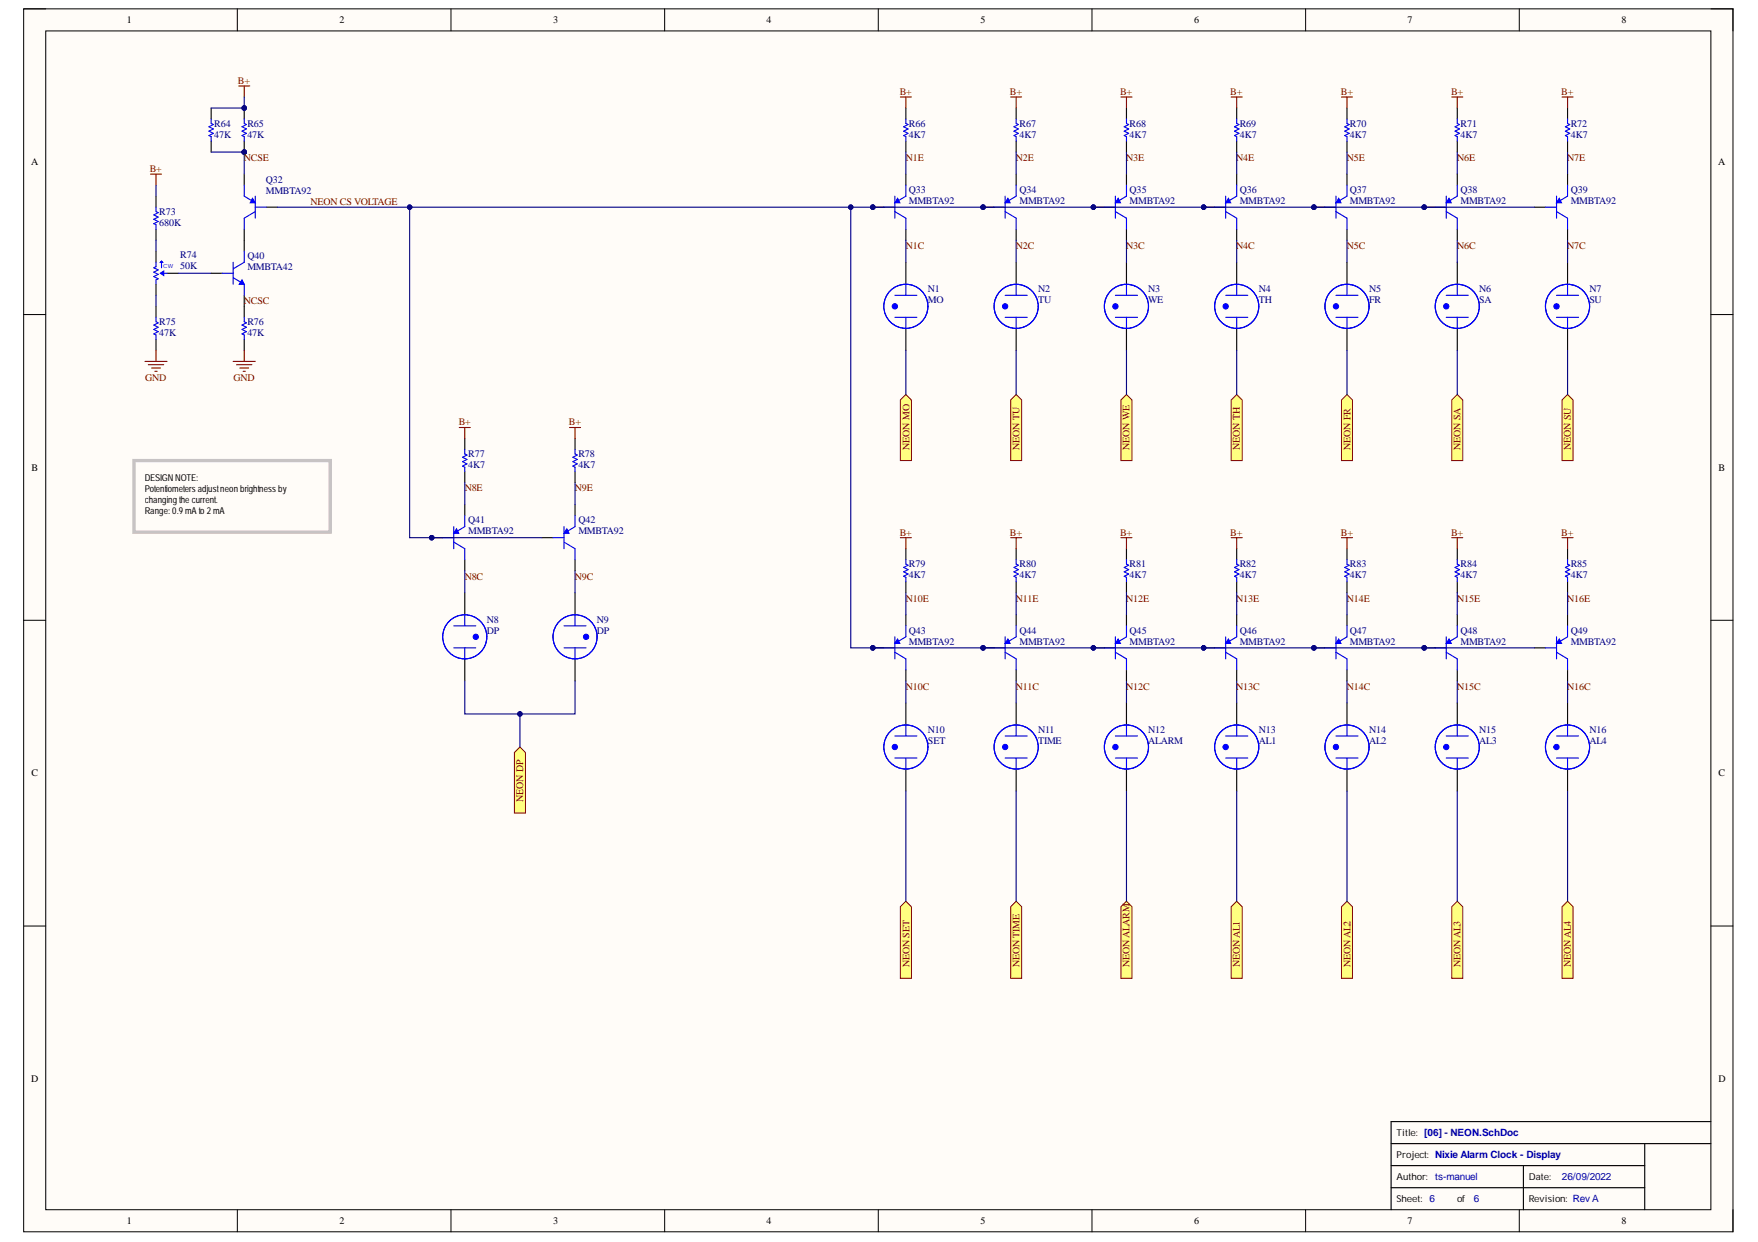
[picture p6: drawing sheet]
<svg xmlns="http://www.w3.org/2000/svg" width="297mm" height="210mm" viewBox="0 0 297 210" stroke-linecap="round" stroke-linejoin="round" font-family="sans-serif">
<path d="M4 1.5h288.8v206.7h-288.8z" fill-rule="evenodd" fill="#fffcf8"/>
<path d="M4 1.5h288.8v206.7h-288.8z" fill="none" stroke="#000" stroke-width=".17"/>
<path d="M7.7 5.2h281.4v199.2h-281.4z" fill-rule="evenodd" fill="#fffcf8"/>
<g fill="none" stroke="#000" stroke-width=".17">
<path d="M4 1.5h3.7M7.7 5.2h281.4v199.2h-281.4zM40.1 1.5v3.7M76.2 1.5v3.7M112.3 1.5v3.7M148.4 1.5v3.7M184.5 1.5v3.7M220.6 1.5v3.7M256.7 1.5v3.7M289.1 1.5h3.7v3.7M4 53.2h3.7M289.1 53.2h3.7"/>
<path d="M4 104.8h3.7M289.1 104.8h3.7M4 156.5h3.7M289.1 156.5h3.7M40.1 204.4v3.8M76.2 204.4v3.8M112.3 204.4v3.8M148.4 204.4v3.8M184.5 204.4v3.8M220.6 204.4v3.8M256.7 204.4v3.8M292.8 204.4v3.8"/>
</g>
<path d="M153.1 44.3v3.7M153.1 55.5v3.7M235 193.3h54.1M235 197h42.9M257.4 197v7.4M277.9 193.3v11.1M289.1 189.6h-54.1v14.8M235 200.7h42.9" fill="none" stroke="#000" stroke-width=".19"/>
<g fill="none" stroke="#00f" stroke-width=".19">
<path d="M151.2 49.9h3.7M151.2 53.6h3.7M153.1 48v1.9M153.1 53.6v1.9"/>
<circle cx="153.1" cy="51.8" r="3.7"/>
</g>
<circle cx="151.2" cy="51.8" r=".45" fill="#00f"/>
<circle cx="151.2" cy="51.8" r=".45" fill="none" stroke="#00f" stroke-width=".17"/>
<path d="M171.7 44.3v3.7M171.7 55.5v3.7" fill="none" stroke="#000" stroke-width=".19"/>
<g fill="none" stroke="#00f" stroke-width=".19">
<path d="M169.8 49.9h3.8M169.8 53.6h3.8M171.7 48v1.9M171.7 53.6v1.9"/>
<circle cx="171.7" cy="51.8" r="3.7"/>
</g>
<circle cx="169.8" cy="51.8" r=".45" fill="#00f"/>
<circle cx="169.8" cy="51.8" r=".45" fill="none" stroke="#00f" stroke-width=".17"/>
<path d="M190.3 44.3v3.7M190.3 55.5v3.7" fill="none" stroke="#000" stroke-width=".19"/>
<g fill="none" stroke="#00f" stroke-width=".19">
<path d="M188.5 49.9h3.7M188.5 53.6h3.7M190.3 48v1.9M190.3 53.6v1.9"/>
<circle cx="190.3" cy="51.8" r="3.7"/>
</g>
<circle cx="188.5" cy="51.8" r=".45" fill="#00f"/>
<circle cx="188.5" cy="51.8" r=".45" fill="none" stroke="#00f" stroke-width=".17"/>
<path d="M209 44.3v3.7M209 55.5v3.7" fill="none" stroke="#000" stroke-width=".19"/>
<g fill="none" stroke="#00f" stroke-width=".19">
<path d="M207.1 49.9h3.7M207.1 53.6h3.7M209 48v1.9M209 53.6v1.9"/>
<circle cx="209" cy="51.8" r="3.7"/>
</g>
<circle cx="207.1" cy="51.8" r=".45" fill="#00f"/>
<circle cx="207.1" cy="51.8" r=".45" fill="none" stroke="#00f" stroke-width=".17"/>
<path d="M227.6 44.3v3.7M227.6 55.5v3.7" fill="none" stroke="#000" stroke-width=".19"/>
<g fill="none" stroke="#00f" stroke-width=".19">
<path d="M225.7 49.9h3.8M225.7 53.6h3.8M227.6 48v1.9M227.6 53.6v1.9"/>
<circle cx="227.6" cy="51.8" r="3.7"/>
</g>
<circle cx="225.7" cy="51.8" r=".45" fill="#00f"/>
<circle cx="225.7" cy="51.8" r=".45" fill="none" stroke="#00f" stroke-width=".17"/>
<path d="M246.2 44.3v3.7M246.2 55.5v3.7" fill="none" stroke="#000" stroke-width=".19"/>
<g fill="none" stroke="#00f" stroke-width=".19">
<path d="M244.4 49.9h3.7M244.4 53.6h3.7M246.2 48v1.9M246.2 53.6v1.9"/>
<circle cx="246.2" cy="51.8" r="3.7"/>
</g>
<circle cx="244.4" cy="51.8" r=".45" fill="#00f"/>
<circle cx="244.4" cy="51.8" r=".45" fill="none" stroke="#00f" stroke-width=".17"/>
<path d="M264.9 44.3v3.7M264.9 55.5v3.7" fill="none" stroke="#000" stroke-width=".19"/>
<g fill="none" stroke="#00f" stroke-width=".19">
<path d="M263 49.9h3.7M263 53.6h3.7M264.9 48v1.9M264.9 53.6v1.9"/>
<circle cx="264.9" cy="51.8" r="3.7"/>
</g>
<circle cx="263" cy="51.8" r=".45" fill="#00f"/>
<circle cx="263" cy="51.8" r=".45" fill="none" stroke="#00f" stroke-width=".17"/>
<path d="M153.1 118.8v3.7M153.1 130v3.7" fill="none" stroke="#000" stroke-width=".19"/>
<g fill="none" stroke="#00f" stroke-width=".19">
<path d="M151.2 124.4h3.7M151.2 128.1h3.7M153.1 122.5v1.9M153.1 128.1v1.9"/>
<circle cx="153.1" cy="126.2" r="3.7"/>
</g>
<circle cx="151.2" cy="126.2" r=".45" fill="#00f"/>
<circle cx="151.2" cy="126.2" r=".45" fill="none" stroke="#00f" stroke-width=".17"/>
<path d="M171.7 118.8v3.7M171.7 130v3.7" fill="none" stroke="#000" stroke-width=".19"/>
<g fill="none" stroke="#00f" stroke-width=".19">
<path d="M169.8 124.4h3.8M169.8 128.1h3.8M171.7 122.5v1.9M171.7 128.1v1.9"/>
<circle cx="171.7" cy="126.2" r="3.7"/>
</g>
<circle cx="169.8" cy="126.2" r=".45" fill="#00f"/>
<circle cx="169.8" cy="126.2" r=".45" fill="none" stroke="#00f" stroke-width=".17"/>
<path d="M190.3 118.8v3.7M190.3 130v3.7" fill="none" stroke="#000" stroke-width=".19"/>
<g fill="none" stroke="#00f" stroke-width=".19">
<path d="M188.5 124.4h3.7M188.5 128.1h3.7M190.3 122.5v1.9M190.3 128.1v1.9"/>
<circle cx="190.3" cy="126.2" r="3.7"/>
</g>
<circle cx="188.5" cy="126.2" r=".45" fill="#00f"/>
<circle cx="188.5" cy="126.2" r=".45" fill="none" stroke="#00f" stroke-width=".17"/>
<path d="M209 118.8v3.7M209 130v3.7" fill="none" stroke="#000" stroke-width=".19"/>
<g fill="none" stroke="#00f" stroke-width=".19">
<path d="M207.1 124.4h3.7M207.1 128.1h3.7M209 122.5v1.9M209 128.1v1.9"/>
<circle cx="209" cy="126.2" r="3.7"/>
</g>
<circle cx="207.1" cy="126.2" r=".45" fill="#00f"/>
<circle cx="207.1" cy="126.2" r=".45" fill="none" stroke="#00f" stroke-width=".17"/>
<path d="M227.6 118.8v3.7M227.6 130v3.7" fill="none" stroke="#000" stroke-width=".19"/>
<g fill="none" stroke="#00f" stroke-width=".19">
<path d="M225.7 124.4h3.8M225.7 128.1h3.8M227.6 122.5v1.9M227.6 128.1v1.9"/>
<circle cx="227.6" cy="126.2" r="3.7"/>
</g>
<circle cx="225.7" cy="126.2" r=".45" fill="#00f"/>
<circle cx="225.7" cy="126.2" r=".45" fill="none" stroke="#00f" stroke-width=".17"/>
<path d="M246.2 118.8v3.7M246.2 130v3.7" fill="none" stroke="#000" stroke-width=".19"/>
<g fill="none" stroke="#00f" stroke-width=".19">
<path d="M244.4 124.4h3.7M244.4 128.1h3.7M246.2 122.5v1.9M246.2 128.1v1.9"/>
<circle cx="246.2" cy="126.2" r="3.7"/>
</g>
<circle cx="244.4" cy="126.2" r=".45" fill="#00f"/>
<circle cx="244.4" cy="126.2" r=".45" fill="none" stroke="#00f" stroke-width=".17"/>
<path d="M264.9 118.8v3.7M264.9 130v3.7" fill="none" stroke="#000" stroke-width=".19"/>
<g fill="none" stroke="#00f" stroke-width=".19">
<path d="M263 124.4h3.7M263 128.1h3.7M264.9 122.5v1.9M264.9 128.1v1.9"/>
<circle cx="264.9" cy="126.2" r="3.7"/>
</g>
<circle cx="263" cy="126.2" r=".45" fill="#00f"/>
<circle cx="263" cy="126.2" r=".45" fill="none" stroke="#00f" stroke-width=".17"/>
<path d="M97.2 100.2v3.7M97.2 111.4v3.7" fill="none" stroke="#000" stroke-width=".19"/>
<g fill="none" stroke="#00f" stroke-width=".19">
<path d="M95.3 109.5h3.7M95.3 105.8h3.7M97.2 103.9v1.9M97.2 109.5v1.9"/>
<circle cx="97.2" cy="107.6" r="3.7"/>
</g>
<circle cx="99" cy="107.6" r=".45" fill="#00f"/>
<circle cx="99" cy="107.6" r=".45" fill="none" stroke="#00f" stroke-width=".17"/>
<path d="M78.5 100.2v3.7M78.5 111.4v3.7" fill="none" stroke="#000" stroke-width=".19"/>
<g fill="none" stroke="#00f" stroke-width=".19">
<path d="M76.7 109.5h3.7M76.7 105.8h3.7M78.5 103.9v1.9M78.5 109.5v1.9"/>
<circle cx="78.5" cy="107.6" r="3.7"/>
</g>
<circle cx="80.4" cy="107.6" r=".45" fill="#00f"/>
<circle cx="80.4" cy="107.6" r=".45" fill="none" stroke="#00f" stroke-width=".17"/>
<path d="M153.1 18.3v1.8M153.1 23.8v1.9" fill="none" stroke="#000" stroke-width=".19"/>
<path d="M153.1 20.1v.8l.3 .1-.7 .4 .7 .4-.7 .4 .7 .3-.7 .4 .4 .2v.7" fill="none" stroke="#00f" stroke-width=".19"/>
<circle cx="147.5" cy="35" r=".37" fill="#000080"/>
<circle cx="147.5" cy="35" r=".37" fill="none" stroke="#000080" stroke-width=".17"/>
<path d="M147.5 35h1.8" fill="none" stroke="#000" stroke-width=".19"/>
<circle cx="147.5" cy="35" r=".37" fill="#000080"/>
<circle cx="147.5" cy="35" r=".37" fill="none" stroke="#000080" stroke-width=".17"/>
<path d="M153.1 29.4v1.9M153.1 38.7v1.9" fill="none" stroke="#000" stroke-width=".19"/>
<path d="M149.3 35h1.9M151.2 33.2v3.7M151.2 35.8l1.9 1.1v1.8M153.1 31.3v1.9l-1.9 1.1" fill="none" stroke="#00f" stroke-width=".19"/>
<path d="M151.7 33.5l.3 .8h-.8z" fill="#00f"/>
<path d="M151.7 33.5l.3 .8h-.8zM171.7 20.1v.8l.4 .1-.8 .4 .8 .4-.8 .4 .8 .3-.8 .4 .4 .2v.7" fill="none" stroke="#00f" stroke-width=".19"/>
<path d="M152.1 16.4h1.9M153.1 16.4v1.9" fill="none" stroke="#800000" stroke-width=".19"/>
<path d="M171.7 18.3v1.8M171.7 23.8v1.9" fill="none" stroke="#000" stroke-width=".19"/>
<circle cx="166.1" cy="35" r=".37" fill="#000080"/>
<circle cx="166.1" cy="35" r=".37" fill="none" stroke="#000080" stroke-width=".17"/>
<path d="M166.1 35h1.9" fill="none" stroke="#000" stroke-width=".19"/>
<circle cx="166.1" cy="35" r=".37" fill="#000080"/>
<circle cx="166.1" cy="35" r=".37" fill="none" stroke="#000080" stroke-width=".17"/>
<path d="M171.7 29.4v1.9M171.7 38.7v1.9" fill="none" stroke="#000" stroke-width=".19"/>
<path d="M168 35h1.8M169.8 33.2v3.7M169.8 35.8l1.9 1.1v1.8M171.7 31.3v1.9l-1.9 1.1" fill="none" stroke="#00f" stroke-width=".19"/>
<path d="M170.3 33.5l.4 .8h-.9z" fill="#00f"/>
<path d="M170.3 33.5l.4 .8h-.9zM190.3 20.1v.8l.4 .1-.7 .4 .7 .4-.7 .4 .7 .3-.7 .4 .3 .2v.7" fill="none" stroke="#00f" stroke-width=".19"/>
<path d="M170.8 16.4h1.8M171.7 16.4v1.9" fill="none" stroke="#800000" stroke-width=".19"/>
<path d="M190.3 18.3v1.8M190.3 23.8v1.9" fill="none" stroke="#000" stroke-width=".19"/>
<circle cx="184.7" cy="35" r=".37" fill="#000080"/>
<circle cx="184.7" cy="35" r=".37" fill="none" stroke="#000080" stroke-width=".17"/>
<path d="M184.7 35h1.9" fill="none" stroke="#000" stroke-width=".19"/>
<circle cx="184.7" cy="35" r=".37" fill="#000080"/>
<circle cx="184.7" cy="35" r=".37" fill="none" stroke="#000080" stroke-width=".17"/>
<path d="M190.3 29.4v1.9M190.3 38.7v1.9" fill="none" stroke="#000" stroke-width=".19"/>
<path d="M186.6 35h1.9M188.5 33.1v3.8M188.5 35.8l1.8 1.1v1.8M190.3 31.3v1.8l-1.8 1.2" fill="none" stroke="#00f" stroke-width=".19"/>
<path d="M188.9 33.5l.4 .8h-.8z" fill="#00f"/>
<path d="M188.9 33.5l.4 .8h-.8zM209 20.1v.8l.3 .1-.7 .4 .7 .4-.7 .4 .7 .3-.7 .4 .4 .2v.7" fill="none" stroke="#00f" stroke-width=".19"/>
<path d="M189.4 16.4h1.9M190.3 16.4v1.9" fill="none" stroke="#800000" stroke-width=".19"/>
<path d="M209 18.3v1.8M209 23.8v1.9" fill="none" stroke="#000" stroke-width=".19"/>
<circle cx="203.4" cy="35" r=".37" fill="#000080"/>
<circle cx="203.4" cy="35" r=".37" fill="none" stroke="#000080" stroke-width=".17"/>
<path d="M203.4 35h1.8" fill="none" stroke="#000" stroke-width=".19"/>
<circle cx="203.4" cy="35" r=".37" fill="#000080"/>
<circle cx="203.4" cy="35" r=".37" fill="none" stroke="#000080" stroke-width=".17"/>
<path d="M209 29.4v1.9M209 38.7v1.9" fill="none" stroke="#000" stroke-width=".19"/>
<path d="M205.2 35h1.9M207.1 33.1v3.8M207.1 35.8l1.9 1.1v1.8M209 31.3v1.8l-1.9 1.2" fill="none" stroke="#00f" stroke-width=".19"/>
<path d="M207.6 33.5l.3 .8h-.8z" fill="#00f"/>
<path d="M207.6 33.5l.3 .8h-.8zM227.6 20.1v.8l.4 .1-.8 .4 .8 .4-.8 .4 .8 .3-.8 .4 .4 .2v.7" fill="none" stroke="#00f" stroke-width=".19"/>
<path d="M208 16.4h1.9M209 16.4v1.9" fill="none" stroke="#800000" stroke-width=".19"/>
<path d="M227.6 18.3v1.8M227.6 23.8v1.9" fill="none" stroke="#000" stroke-width=".19"/>
<circle cx="222" cy="35" r=".38" fill="#000080"/>
<circle cx="222" cy="35" r=".38" fill="none" stroke="#000080" stroke-width=".17"/>
<path d="M222 35h1.9" fill="none" stroke="#000" stroke-width=".19"/>
<circle cx="222" cy="35" r=".38" fill="#000080"/>
<circle cx="222" cy="35" r=".38" fill="none" stroke="#000080" stroke-width=".17"/>
<path d="M227.6 29.4v1.9M227.6 38.7v1.9" fill="none" stroke="#000" stroke-width=".19"/>
<path d="M223.9 35h1.8M225.7 33.1v3.8M225.7 35.8l1.9 1.1v1.8M227.6 31.3v1.8l-1.9 1.2" fill="none" stroke="#00f" stroke-width=".19"/>
<path d="M226.2 33.5l.4 .8h-.9z" fill="#00f"/>
<path d="M226.2 33.5l.4 .8h-.9zM246.2 20.1v.8l.4 .1-.7 .4 .7 .4-.7 .4 .7 .3-.7 .4 .3 .2v.7" fill="none" stroke="#00f" stroke-width=".19"/>
<path d="M226.7 16.4h1.8M227.6 16.4v1.9" fill="none" stroke="#800000" stroke-width=".19"/>
<path d="M246.2 18.3v1.8M246.2 23.8v1.9" fill="none" stroke="#000" stroke-width=".19"/>
<circle cx="240.6" cy="35" r=".37" fill="#000080"/>
<circle cx="240.6" cy="35" r=".37" fill="none" stroke="#000080" stroke-width=".17"/>
<path d="M240.6 35h1.9" fill="none" stroke="#000" stroke-width=".19"/>
<circle cx="240.6" cy="35" r=".37" fill="#000080"/>
<circle cx="240.6" cy="35" r=".37" fill="none" stroke="#000080" stroke-width=".17"/>
<path d="M246.2 29.4v1.9M246.2 38.7v1.9" fill="none" stroke="#000" stroke-width=".19"/>
<path d="M242.5 35h1.9M244.4 33.1v3.8M244.4 35.8l1.8 1.1v1.8M246.2 31.3v1.8l-1.8 1.2" fill="none" stroke="#00f" stroke-width=".19"/>
<path d="M244.8 33.5l.4 .8h-.8z" fill="#00f"/>
<path d="M244.8 33.5l.4 .8h-.8zM261.1 35h1.9M263 35.8l1.9 1.1v1.8M263 33.1v3.8M264.9 20.1v.8l.3 .1-.7 .4 .7 .4-.7 .4 .7 .3-.7 .4 .4 .2v.7M264.9 31.3v1.8l-1.9 1.2" fill="none" stroke="#00f" stroke-width=".19"/>
<path d="M245.3 16.4h1.9M246.2 16.4v1.9" fill="none" stroke="#800000" stroke-width=".19"/>
<path d="M264.9 18.3v1.8M259.3 35h1.8M264.9 23.8v1.9M264.9 29.4v1.9M264.9 38.7v1.9" fill="none" stroke="#000" stroke-width=".19"/>
<path d="M263.5 33.5l.3 .8h-.8z" fill="#00f"/>
<path d="M263.5 33.5l.3 .8h-.8zM153.1 94.6v.7l.3 .2-.7 .4 .7 .4-.7 .3 .7 .4-.7 .4 .4 .2v.7" fill="none" stroke="#00f" stroke-width=".19"/>
<path d="M263.9 16.4h1.9M264.9 16.4v1.9" fill="none" stroke="#800000" stroke-width=".19"/>
<path d="M153.1 92.7v1.9M153.1 98.3v1.9" fill="none" stroke="#000" stroke-width=".19"/>
<circle cx="147.5" cy="109.5" r=".37" fill="#000080"/>
<circle cx="147.5" cy="109.5" r=".37" fill="none" stroke="#000080" stroke-width=".17"/>
<path d="M147.5 109.5h1.8" fill="none" stroke="#000" stroke-width=".19"/>
<circle cx="147.5" cy="109.5" r=".37" fill="#000080"/>
<circle cx="147.5" cy="109.5" r=".37" fill="none" stroke="#000080" stroke-width=".17"/>
<path d="M153.1 103.9v1.9M153.1 113.2v1.9" fill="none" stroke="#000" stroke-width=".19"/>
<path d="M149.3 109.5h1.9M151.2 107.6v3.8M151.2 110.2l1.9 1.2v1.8M153.1 105.8v1.8l-1.9 1.1" fill="none" stroke="#00f" stroke-width=".19"/>
<path d="M151.7 108l.3 .7h-.8z" fill="#00f"/>
<path d="M171.7 94.6v.7l.4 .2-.8 .4 .8 .4-.8 .3 .8 .4-.8 .4 .4 .2v.7M151.7 108l.3 .7h-.8z" fill="none" stroke="#00f" stroke-width=".19"/>
<path d="M152.1 90.9h1.9M153.1 90.9v1.8" fill="none" stroke="#800000" stroke-width=".19"/>
<path d="M171.7 92.7v1.9M171.7 98.3v1.9" fill="none" stroke="#000" stroke-width=".19"/>
<circle cx="166.1" cy="109.5" r=".37" fill="#000080"/>
<circle cx="166.1" cy="109.5" r=".37" fill="none" stroke="#000080" stroke-width=".17"/>
<path d="M166.1 109.5h1.9" fill="none" stroke="#000" stroke-width=".19"/>
<circle cx="166.1" cy="109.5" r=".37" fill="#000080"/>
<circle cx="166.1" cy="109.5" r=".37" fill="none" stroke="#000080" stroke-width=".17"/>
<path d="M171.7 103.9v1.9M171.7 113.2v1.9" fill="none" stroke="#000" stroke-width=".19"/>
<path d="M168 109.5h1.8M169.8 107.6v3.8M169.8 110.2l1.9 1.2v1.8M171.7 105.8v1.8l-1.9 1.1" fill="none" stroke="#00f" stroke-width=".19"/>
<path d="M170.3 108l.4 .7h-.9z" fill="#00f"/>
<path d="M190.3 94.6v.7l.4 .2-.7 .4 .7 .4-.7 .3 .7 .4-.7 .4 .3 .2v.7M170.3 108l.4 .7h-.9z" fill="none" stroke="#00f" stroke-width=".19"/>
<path d="M170.8 90.9h1.8M171.7 90.9v1.8" fill="none" stroke="#800000" stroke-width=".19"/>
<path d="M190.3 92.7v1.9M190.3 98.3v1.9" fill="none" stroke="#000" stroke-width=".19"/>
<circle cx="184.7" cy="109.5" r=".37" fill="#000080"/>
<circle cx="184.7" cy="109.5" r=".37" fill="none" stroke="#000080" stroke-width=".17"/>
<path d="M184.7 109.5h1.9" fill="none" stroke="#000" stroke-width=".19"/>
<circle cx="184.7" cy="109.5" r=".37" fill="#000080"/>
<circle cx="184.7" cy="109.5" r=".37" fill="none" stroke="#000080" stroke-width=".17"/>
<path d="M190.3 103.9v1.9M190.3 113.2v1.9" fill="none" stroke="#000" stroke-width=".19"/>
<path d="M186.6 109.5h1.9M188.5 107.6v3.8M188.5 110.2l1.8 1.2v1.8M190.3 105.8v1.8l-1.8 1.1" fill="none" stroke="#00f" stroke-width=".19"/>
<path d="M188.9 108l.4 .7h-.8z" fill="#00f"/>
<path d="M209 94.6v.7l.3 .2-.7 .4 .7 .4-.7 .3 .7 .4-.7 .4 .4 .2v.7M188.9 108l.4 .7h-.8z" fill="none" stroke="#00f" stroke-width=".19"/>
<path d="M189.4 90.9h1.9M190.3 90.9v1.8" fill="none" stroke="#800000" stroke-width=".19"/>
<path d="M209 92.7v1.9M209 98.3v1.9" fill="none" stroke="#000" stroke-width=".19"/>
<circle cx="203.4" cy="109.5" r=".37" fill="#000080"/>
<circle cx="203.4" cy="109.5" r=".37" fill="none" stroke="#000080" stroke-width=".17"/>
<path d="M203.4 109.5h1.8" fill="none" stroke="#000" stroke-width=".19"/>
<circle cx="203.4" cy="109.5" r=".37" fill="#000080"/>
<circle cx="203.4" cy="109.5" r=".37" fill="none" stroke="#000080" stroke-width=".17"/>
<path d="M209 103.9v1.9M209 113.2v1.9" fill="none" stroke="#000" stroke-width=".19"/>
<path d="M205.2 109.5h1.9M207.1 107.6v3.8M207.1 110.2l1.9 1.2v1.8M209 105.8v1.8l-1.9 1.1" fill="none" stroke="#00f" stroke-width=".19"/>
<path d="M207.6 108l.3 .7h-.8z" fill="#00f"/>
<path d="M227.6 94.6v.7l.4 .2-.8 .4 .8 .4-.8 .3 .8 .4-.8 .4 .4 .2v.7M207.6 108l.3 .7h-.8z" fill="none" stroke="#00f" stroke-width=".19"/>
<path d="M208 90.9h1.9M209 90.9v1.8" fill="none" stroke="#800000" stroke-width=".19"/>
<path d="M227.6 92.7v1.9M227.6 98.3v1.9" fill="none" stroke="#000" stroke-width=".19"/>
<circle cx="222" cy="109.5" r=".37" fill="#000080"/>
<circle cx="222" cy="109.5" r=".37" fill="none" stroke="#000080" stroke-width=".17"/>
<path d="M222 109.5h1.9" fill="none" stroke="#000" stroke-width=".19"/>
<circle cx="222" cy="109.5" r=".37" fill="#000080"/>
<circle cx="222" cy="109.5" r=".37" fill="none" stroke="#000080" stroke-width=".17"/>
<path d="M227.6 103.9v1.9M227.6 113.2v1.9" fill="none" stroke="#000" stroke-width=".19"/>
<path d="M223.9 109.5h1.8M225.7 107.6v3.8M225.7 110.2l1.9 1.2v1.8M227.6 105.8v1.8l-1.9 1.1" fill="none" stroke="#00f" stroke-width=".19"/>
<path d="M226.2 108l.4 .7h-.9z" fill="#00f"/>
<path d="M246.2 94.6v.7l.4 .2-.7 .4 .7 .4-.7 .3 .7 .4-.7 .4 .3 .2v.7M226.2 108l.4 .7h-.9z" fill="none" stroke="#00f" stroke-width=".19"/>
<path d="M226.7 90.9h1.8M227.6 90.9v1.8" fill="none" stroke="#800000" stroke-width=".19"/>
<path d="M246.2 92.7v1.9M246.2 98.3v1.9" fill="none" stroke="#000" stroke-width=".19"/>
<circle cx="240.6" cy="109.5" r=".37" fill="#000080"/>
<circle cx="240.6" cy="109.5" r=".37" fill="none" stroke="#000080" stroke-width=".17"/>
<path d="M240.6 109.5h1.9" fill="none" stroke="#000" stroke-width=".19"/>
<circle cx="240.6" cy="109.5" r=".37" fill="#000080"/>
<circle cx="240.6" cy="109.5" r=".37" fill="none" stroke="#000080" stroke-width=".17"/>
<path d="M246.2 103.9v1.9M246.2 113.2v1.9" fill="none" stroke="#000" stroke-width=".19"/>
<path d="M242.5 109.5h1.9M244.4 107.6v3.8M244.4 110.2l1.8 1.2v1.8M246.2 105.8v1.8l-1.8 1.1" fill="none" stroke="#00f" stroke-width=".19"/>
<path d="M244.8 108l.4 .7h-.8z" fill="#00f"/>
<path d="M264.9 94.6v.7l.3 .2-.7 .4 .7 .4-.7 .3 .7 .4-.7 .4 .4 .2v.7M244.8 108l.4 .7h-.8zM261.1 109.5h1.9M263 110.2l1.9 1.2v1.8M263 107.6v3.8M264.9 105.8v1.8l-1.9 1.1" fill="none" stroke="#00f" stroke-width=".19"/>
<path d="M245.3 90.9h1.9M246.2 90.9v1.8" fill="none" stroke="#800000" stroke-width=".19"/>
<path d="M264.9 92.7v1.9M264.9 98.3v1.9M259.3 109.5h1.8M264.9 103.9v1.9M264.9 113.2v1.9" fill="none" stroke="#000" stroke-width=".19"/>
<path d="M263.5 108l.3 .7h-.8z" fill="#00f"/>
<path d="M78.5 76v.7l.4 .2-.7 .4 .7 .4-.7 .3 .7 .4-.7 .4 .3 .2v.7M263.5 108l.3 .7h-.8z" fill="none" stroke="#00f" stroke-width=".19"/>
<path d="M263.9 90.9h1.9M264.9 90.9v1.8" fill="none" stroke="#800000" stroke-width=".19"/>
<path d="M78.5 74.1v1.9M78.5 79.7v1.9" fill="none" stroke="#000" stroke-width=".19"/>
<circle cx="72.9" cy="90.9" r=".37" fill="#000080"/>
<circle cx="72.9" cy="90.9" r=".37" fill="none" stroke="#000080" stroke-width=".17"/>
<path d="M72.9 90.9h1.9" fill="none" stroke="#000" stroke-width=".19"/>
<circle cx="72.9" cy="90.9" r=".37" fill="#000080"/>
<circle cx="72.9" cy="90.9" r=".37" fill="none" stroke="#000080" stroke-width=".17"/>
<path d="M78.5 85.3v1.8M78.5 94.6v1.9" fill="none" stroke="#000" stroke-width=".19"/>
<path d="M74.8 90.9h1.9M76.7 89v3.7M76.7 91.6l1.8 1.1v1.9M78.5 87.1v1.9l-1.8 1.1" fill="none" stroke="#00f" stroke-width=".19"/>
<path d="M77.1 89.4l.4 .7h-.8z" fill="#00f"/>
<path d="M97.2 76v.7l.3 .2-.7 .4 .7 .4-.7 .3 .7 .4-.7 .4 .4 .2v.7M77.1 89.4l.4 .7h-.8zM93.4 90.9h1.9M95.3 91.6l1.9 1.1v1.9M95.3 89v3.7M97.2 87.1v1.9l-1.9 1.1" fill="none" stroke="#00f" stroke-width=".19"/>
<path d="M77.6 72.3h1.9M78.5 72.3v1.8" fill="none" stroke="#800000" stroke-width=".19"/>
<path d="M97.2 74.1v1.9M97.2 79.7v1.9M91.6 90.9h1.8M97.2 85.3v1.8M97.2 94.6v1.9" fill="none" stroke="#000" stroke-width=".19"/>
<path d="M95.8 89.4l.3 .7h-.8z" fill="#00f"/>
<path d="M26.4 44.3v.8l-.4 .2 .7 .3-.7 .4 .7 .4-.7 .3 .7 .4-.3 .2v.7M27.1 46.2h1.1M95.8 89.4l.3 .7h-.8z" fill="none" stroke="#00f" stroke-width=".19"/>
<path d="M96.2 72.3h1.9M97.2 72.3v1.8" fill="none" stroke="#800000" stroke-width=".19"/>
<path d="M26.4 42.5v1.8M26.4 48v1.9M28.2 46.2h1.9" fill="none" stroke="#000" stroke-width=".19"/>
<path d="M27.1 46.2l.6-.4v.8z" fill="#00f"/>
<path d="M27.1 46.2l.6-.4v.8zM27.3 44.1v1.2" fill="none" stroke="#00f" stroke-width=".19"/>
<path d="M27.3 44.1l.2 .2h-.4z" fill="#00f"/>
<path d="M41.3 31.3v1.9l1.8 1.1M43.1 35h1.9M43.1 33.2v3.7M43.1 35.8l-1.8 1.1v1.8M27.3 44.1l.2 .2h-.4z" fill="none" stroke="#00f" stroke-width=".19"/>
<path d="M41.3 29.4v1.9M41.3 38.7v1.9M45 35h1.9" fill="none" stroke="#000" stroke-width=".19"/>
<path d="M42.7 33.5l.4 .8h-.8z" fill="#00f"/>
<path d="M42.7 33.5l.4 .8h-.8z" fill="none" stroke="#00f" stroke-width=".19"/>
<circle cx="41.3" cy="25.7" r=".37" fill="#000080"/>
<circle cx="41.3" cy="25.7" r=".37" fill="none" stroke="#000080" stroke-width=".17"/>
<circle cx="41.3" cy="18.3" r=".37" fill="#000080"/>
<circle cx="41.3" cy="18.3" r=".37" fill="none" stroke="#000080" stroke-width=".17"/>
<path d="M41.3 23.8v1.9" fill="none" stroke="#000" stroke-width=".19"/>
<circle cx="41.3" cy="25.7" r=".37" fill="#000080"/>
<circle cx="41.3" cy="25.7" r=".37" fill="none" stroke="#000080" stroke-width=".17"/>
<path d="M41.3 18.3v1.8" fill="none" stroke="#000" stroke-width=".19"/>
<circle cx="41.3" cy="18.3" r=".37" fill="#000080"/>
<circle cx="41.3" cy="18.3" r=".37" fill="none" stroke="#000080" stroke-width=".17"/>
<path d="M41.3 20.1v.8l.3 .1-.7 .4 .7 .4-.7 .4 .7 .3-.7 .4 .4 .2v.7M37.5 46.2h1.9M39.4 46.9l1.9 1.1v1.9M39.4 44.3v3.7M41.3 42.5v1.8l-1.9 1.1" fill="none" stroke="#00f" stroke-width=".19"/>
<path d="M40.3 14.5h1.9M41.3 14.5v1.9" fill="none" stroke="#800000" stroke-width=".19"/>
<path d="M35.7 46.2h1.8M41.3 40.6v1.9M41.3 49.9v1.9" fill="none" stroke="#000" stroke-width=".19"/>
<path d="M40.9 47.3l.4 .7h-.9z" fill="#00f"/>
<path d="M26.4 35v.8l.3 .1-.7 .4 .7 .4-.7 .4 .7 .3-.7 .4 .4 .2v.7M35.7 20.1v.8l.3 .1-.7 .4 .7 .4-.7 .4 .7 .3-.7 .4 .4 .2v.7M26.4 53.6v.8l.3 .2-.7 .3 .7 .4-.7 .4 .7 .4-.7 .3 .4 .2v.8M40.9 47.3l.4 .7h-.9zM41.3 53.6v.8l.3 .2-.7 .3 .7 .4-.7 .4 .7 .4-.7 .3 .4 .2v.8" fill="none" stroke="#00f" stroke-width=".19"/>
<path d="M35.7 18.3v1.8M26.4 33.2v1.8M26.4 38.7v1.9M35.7 23.8v1.9M26.4 51.8v1.8M26.4 57.4v1.8M41.3 51.8v1.8M41.3 57.4v1.8" fill="none" stroke="#000" stroke-width=".19"/>
<path d="M25.4 29.4h1.9M26.4 29.4v1.9M26.4 59.2v1.9M41.3 59.2v1.9M24.5 61.1h3.7M25.1 61.6h2.6M25.6 62.2h1.5M26.2 62.8h.3M39.4 61.1h3.7M40 61.6h2.6M40.5 62.2h1.5M41.1 62.8h.4" fill="none" stroke="#800000" stroke-width=".19"/>
<path d="M86.9 127.2l.9-1 1 1v10.2h-1.9z" fill-rule="evenodd" fill="#ffff80"/>
<path d="M86.9 127.2l.9-1 1 1v10.2h-1.9z" fill="none" stroke="#800000" stroke-width=".17"/>
<path d="M152.1 67.6l1-.9 .9 .9v10.2h-1.9z" fill-rule="evenodd" fill="#ffff80"/>
<path d="M152.1 67.6l1-.9 .9 .9v10.2h-1.9z" fill="none" stroke="#800000" stroke-width=".17"/>
<path d="M170.8 67.6l.9-.9 .9 .9v10.2h-1.8z" fill-rule="evenodd" fill="#ffff80"/>
<path d="M170.8 67.6l.9-.9 .9 .9v10.2h-1.8z" fill="none" stroke="#800000" stroke-width=".17"/>
<path d="M189.4 67.6l.9-.9 1 .9v10.2h-1.9z" fill-rule="evenodd" fill="#ffff80"/>
<path d="M189.4 67.6l.9-.9 1 .9v10.2h-1.9z" fill="none" stroke="#800000" stroke-width=".17"/>
<path d="M208 67.6l1-.9 .9 .9v10.2h-1.9z" fill-rule="evenodd" fill="#ffff80"/>
<path d="M208 67.6l1-.9 .9 .9v10.2h-1.9z" fill="none" stroke="#800000" stroke-width=".17"/>
<path d="M226.7 67.6l.9-.9 .9 .9v10.2h-1.8z" fill-rule="evenodd" fill="#ffff80"/>
<path d="M226.7 67.6l.9-.9 .9 .9v10.2h-1.8z" fill="none" stroke="#800000" stroke-width=".17"/>
<path d="M245.3 67.6l.9-.9 1 .9v10.2h-1.9z" fill-rule="evenodd" fill="#ffff80"/>
<path d="M245.3 67.6l.9-.9 1 .9v10.2h-1.9z" fill="none" stroke="#800000" stroke-width=".17"/>
<path d="M263.9 67.6l1-.9 .9 .9v10.2h-1.9z" fill-rule="evenodd" fill="#ffff80"/>
<path d="M263.9 67.6l1-.9 .9 .9v10.2h-1.9z" fill="none" stroke="#800000" stroke-width=".17"/>
<path d="M170.8 153.2l.9-.9 .9 .9v12.1h-1.8z" fill-rule="evenodd" fill="#ffff80"/>
<path d="M170.8 153.2l.9-.9 .9 .9v12.1h-1.8z" fill="none" stroke="#800000" stroke-width=".17"/>
<path d="M189.4 153.2l.9-.9 1 .9v12.1h-1.9z" fill-rule="evenodd" fill="#ffff80"/>
<path d="M189.4 153.2l.9-.9 1 .9v12.1h-1.9z" fill="none" stroke="#800000" stroke-width=".17"/>
<path d="M208 153.2l1-.9 .9 .9v12.1h-1.9z" fill-rule="evenodd" fill="#ffff80"/>
<path d="M208 153.2l1-.9 .9 .9v12.1h-1.9z" fill="none" stroke="#800000" stroke-width=".17"/>
<path d="M226.7 153.2l.9-.9 .9 .9v12.1h-1.8z" fill-rule="evenodd" fill="#ffff80"/>
<path d="M226.7 153.2l.9-.9 .9 .9v12.1h-1.8z" fill="none" stroke="#800000" stroke-width=".17"/>
<path d="M245.3 153.2l.9-.9 1 .9v12.1h-1.9z" fill-rule="evenodd" fill="#ffff80"/>
<path d="M245.3 153.2l.9-.9 1 .9v12.1h-1.9z" fill="none" stroke="#800000" stroke-width=".17"/>
<path d="M263.9 153.2l1-.9 .9 .9v12.1h-1.9z" fill-rule="evenodd" fill="#ffff80"/>
<path d="M263.9 153.2l1-.9 .9 .9v12.1h-1.9z" fill="none" stroke="#800000" stroke-width=".17"/>
<path d="M22.6 77.8h33.2v12.1h-33.2z" fill="none" stroke="#c6c3c6" stroke-width=".56"/>
<path d="M35.7 25.7h5.6M30.1 46.2h5.6M264.9 40.6v3.7" fill="none" stroke="#000080" stroke-width=".19"/>
<circle cx="41.3" cy="25.7" r=".37" fill="#000080"/>
<circle cx="41.3" cy="25.7" r=".37" fill="none" stroke="#000080" stroke-width=".17"/>
<path d="M41.3 16.4v1.9h-5.6" fill="none" stroke="#000080" stroke-width=".19"/>
<circle cx="41.3" cy="18.3" r=".37" fill="#000080"/>
<circle cx="41.3" cy="18.3" r=".37" fill="none" stroke="#000080" stroke-width=".17"/>
<path d="M46.9 35h212.4" fill="none" stroke="#000080" stroke-width=".19"/>
<circle cx="240.6" cy="35" r=".37" fill="#000080"/>
<circle cx="240.6" cy="35" r=".37" fill="none" stroke="#000080" stroke-width=".17"/>
<circle cx="222" cy="35" r=".38" fill="#000080"/>
<circle cx="222" cy="35" r=".38" fill="none" stroke="#000080" stroke-width=".17"/>
<circle cx="203.4" cy="35" r=".37" fill="#000080"/>
<circle cx="203.4" cy="35" r=".37" fill="none" stroke="#000080" stroke-width=".17"/>
<circle cx="184.7" cy="35" r=".37" fill="#000080"/>
<circle cx="184.7" cy="35" r=".37" fill="none" stroke="#000080" stroke-width=".17"/>
<circle cx="166.1" cy="35" r=".37" fill="#000080"/>
<circle cx="166.1" cy="35" r=".37" fill="none" stroke="#000080" stroke-width=".17"/>
<circle cx="147.5" cy="35" r=".37" fill="#000080"/>
<circle cx="147.5" cy="35" r=".37" fill="none" stroke="#000080" stroke-width=".17"/>
<circle cx="143.7" cy="35" r=".37" fill="#000080"/>
<circle cx="143.7" cy="35" r=".37" fill="none" stroke="#000080" stroke-width=".17"/>
<circle cx="69.2" cy="35" r=".37" fill="#000080"/>
<circle cx="69.2" cy="35" r=".37" fill="none" stroke="#000080" stroke-width=".17"/>
<path d="M69.2 35v55.9h22.4" fill="none" stroke="#000080" stroke-width=".19"/>
<circle cx="69.2" cy="35" r=".37" fill="#000080"/>
<circle cx="69.2" cy="35" r=".37" fill="none" stroke="#000080" stroke-width=".17"/>
<circle cx="72.9" cy="90.9" r=".37" fill="#000080"/>
<circle cx="72.9" cy="90.9" r=".37" fill="none" stroke="#000080" stroke-width=".17"/>
<path d="M78.5 115.1v5.6h18.7v-5.6" fill="none" stroke="#000080" stroke-width=".19"/>
<circle cx="87.8" cy="120.7" r=".37" fill="#000080"/>
<circle cx="87.8" cy="120.7" r=".37" fill="none" stroke="#000080" stroke-width=".17"/>
<path d="M143.7 35v74.5h115.6" fill="none" stroke="#000080" stroke-width=".19"/>
<circle cx="240.6" cy="109.5" r=".37" fill="#000080"/>
<circle cx="240.6" cy="109.5" r=".37" fill="none" stroke="#000080" stroke-width=".17"/>
<circle cx="222" cy="109.5" r=".37" fill="#000080"/>
<circle cx="222" cy="109.5" r=".37" fill="none" stroke="#000080" stroke-width=".17"/>
<circle cx="203.4" cy="109.5" r=".37" fill="#000080"/>
<circle cx="203.4" cy="109.5" r=".37" fill="none" stroke="#000080" stroke-width=".17"/>
<circle cx="184.7" cy="109.5" r=".37" fill="#000080"/>
<circle cx="184.7" cy="109.5" r=".37" fill="none" stroke="#000080" stroke-width=".17"/>
<circle cx="166.1" cy="109.5" r=".37" fill="#000080"/>
<circle cx="166.1" cy="109.5" r=".37" fill="none" stroke="#000080" stroke-width=".17"/>
<circle cx="147.5" cy="109.5" r=".37" fill="#000080"/>
<circle cx="147.5" cy="109.5" r=".37" fill="none" stroke="#000080" stroke-width=".17"/>
<circle cx="143.7" cy="35" r=".37" fill="#000080"/>
<circle cx="143.7" cy="35" r=".37" fill="none" stroke="#000080" stroke-width=".17"/>
<path d="M26.4 31.3v1.9M41.3 25.7v3.7M26.4 40.6v1.9M26.4 49.9v1.9" fill="none" stroke="#000080" stroke-width=".19"/>
<circle cx="41.3" cy="25.7" r=".37" fill="#000080"/>
<circle cx="41.3" cy="25.7" r=".37" fill="none" stroke="#000080" stroke-width=".17"/>
<path d="M78.5 81.6v3.7M78.5 96.5v3.7M87.8 120.7v5.5" fill="none" stroke="#000080" stroke-width=".19"/>
<circle cx="87.8" cy="120.7" r=".37" fill="#000080"/>
<circle cx="87.8" cy="120.7" r=".37" fill="none" stroke="#000080" stroke-width=".17"/>
<g fill="none" stroke="#000080" stroke-width=".19">
<path d="M153.1 25.7v3.7M171.7 25.7v3.7M190.3 25.7v3.7M209 25.7v3.7M227.6 25.7v3.7M246.2 25.7v3.7M264.9 25.7v3.7M153.1 40.6v3.7M153.1 59.2v7.5M171.7 40.6v3.7M171.7 59.2v7.5M190.3 40.6v3.7"/>
<path d="M190.3 59.2v7.5M209 40.6v3.7M209 59.2v7.5M227.6 40.6v3.7M227.6 59.2v7.5M246.2 40.6v3.7M246.2 59.2v7.5M264.9 59.2v7.5M97.2 81.6v3.7M97.2 96.5v3.7M153.1 100.2v3.7M153.1 115.1v3.7"/>
<path d="M171.7 100.2v3.7M171.7 115.1v3.7M190.3 100.2v3.7M190.3 115.1v3.7M209 100.2v3.7M209 115.1v3.7M227.6 100.2v3.7M227.6 115.1v3.7M246.2 100.2v3.7M246.2 115.1v3.7M264.9 100.2v3.7M264.9 115.1v3.7"/>
<path d="M171.7 133.7v18.6M190.3 133.7v18.6M209 133.7v18.6M227.6 133.7v18.6M246.2 133.7v18.6M264.9 133.7v18.6"/>
</g>
<path d="M152.1 153.2l1-.9 .9 .9v12.1h-1.9z" fill-rule="evenodd" fill="#ffff80"/>
<path d="M152.1 153.2l1-.9 .9 .9v12.1h-1.9z" fill="none" stroke="#800000" stroke-width=".17"/>
<path d="M153.1 133.7v18.6" fill="none" stroke="#000080" stroke-width=".19"/>
<g font-size="1.7">
<text x="21.4" y="3.9">1</text>
<text x="57.4" y="3.9">2</text>
<text x="93.5" y="3.9">3</text>
<text x="129.5" y="3.9">4</text>
<text x="165.7" y="3.9">5</text>
<text x="201.8" y="3.9">6</text>
<text x="237.8" y="3.9">7</text>
<text x="274" y="3.9">8</text>
<text x="5.2" y="27.9">A</text>
<text x="290.3" y="27.9">A</text>
<text x="5.3" y="79.6">B</text>
<text x="290.4" y="79.6">B</text>
<text x="5.3" y="131.2">C</text>
<text x="290.4" y="131.2">C</text>
<text x="5.2" y="182.9">D</text>
<text x="290.4" y="182.9">D</text>
<text x="21.4" y="206.9">1</text>
<text x="57.4" y="206.9">2</text>
<text x="93.5" y="206.9">3</text>
<text x="129.5" y="206.9">4</text>
<text x="165.7" y="206.9">5</text>
<text x="201.8" y="206.9">6</text>
<text x="237.8" y="206.9">7</text>
<text x="274" y="206.9">8</text>
</g>
<g font-size="1.7" fill="#800000">
<text x="40.2" y="14.2">B+</text>
<text x="152" y="16.1">B+</text>
<text x="170.7" y="16.1">B+</text>
<text x="189.3" y="16.1">B+</text>
<text x="207.9" y="16.1">B+</text>
<text x="226.6" y="16.1">B+</text>
<text x="245.2" y="16.1">B+</text>
<text x="263.8" y="16.1">B+</text>
<text x="25.3" y="29.1">B+</text>
<text x="41.2" y="27.2">NCSE</text>
<text x="153.1" y="27.2">N1E</text>
<text x="171.7" y="27.2">N2E</text>
<text x="190.3" y="27.2">N3E</text>
<text x="208.9" y="27.2">N4E</text>
<text x="227.6" y="27.2">N5E</text>
<text x="246.2" y="27.2">N6E</text>
<text x="264.8" y="27.2">N7E</text>
<text x="52.5" y="34.7">NEON CS VOLTAGE</text>
<text x="153.1" y="42.1">N1C</text>
<text x="171.7" y="42.1">N2C</text>
<text x="190.3" y="42.1">N3C</text>
<text x="208.9" y="42.1">N4C</text>
<text x="227.6" y="42.1">N5C</text>
<text x="246.2" y="42.1">N6C</text>
<text x="264.8" y="42.1">N7C</text>
<text x="41.2" y="51.4">NCSC</text>
<text x="24.5" y="64.4">GND</text>
<text x="39.4" y="64.4">GND</text>
<text x="77.5" y="71.9">B+</text>
<text x="96.1" y="71.9">B+</text>
<text x="153.6" y="76" transform="rotate(-90 153.6 76)">NEON MO</text>
<text x="172.3" y="76" transform="rotate(-90 172.3 76)">NEON TU</text>
<text x="190.9" y="76" transform="rotate(-90 190.9 76)">NEON WE</text>
<text x="209.5" y="76" transform="rotate(-90 209.5 76)">NEON TH</text>
<text x="228.2" y="76" transform="rotate(-90 228.2 76)">NEON FR</text>
<text x="246.8" y="76" transform="rotate(-90 246.8 76)">NEON SA</text>
<text x="265.4" y="76" transform="rotate(-90 265.4 76)">NEON SU</text>
<text x="78.5" y="83">N8E</text>
<text x="97.1" y="83">N9E</text>
<text x="152" y="90.5">B+</text>
<text x="170.7" y="90.5">B+</text>
<text x="189.3" y="90.5">B+</text>
<text x="207.9" y="90.5">B+</text>
<text x="226.6" y="90.5">B+</text>
<text x="245.2" y="90.5">B+</text>
<text x="263.8" y="90.5">B+</text>
<text x="78.5" y="98">N8C</text>
<text x="97.1" y="98">N9C</text>
<text x="153.1" y="101.7">N10E</text>
<text x="171.7" y="101.7">N11E</text>
<text x="190.3" y="101.7">N12E</text>
<text x="208.9" y="101.7">N13E</text>
<text x="227.6" y="101.7">N14E</text>
<text x="246.2" y="101.7">N15E</text>
<text x="264.8" y="101.7">N16E</text>
<text x="153.1" y="116.6">N10C</text>
<text x="171.7" y="116.6">N11C</text>
<text x="190.3" y="116.6">N12C</text>
<text x="208.9" y="116.6">N13C</text>
<text x="227.6" y="116.6">N14C</text>
<text x="246.2" y="116.6">N15C</text>
<text x="264.8" y="116.6">N16C</text>
<text x="88.4" y="135.5" transform="rotate(-90 88.4 135.5)">NEON DP</text>
<text x="153.6" y="163.5" transform="rotate(-90 153.6 163.5)">NEON SET</text>
<text x="172.3" y="163.5" transform="rotate(-90 172.3 163.5)">NEON TIME</text>
<text x="190.9" y="163.5" transform="rotate(-90 190.9 163.5)">NEON ALARM</text>
<text x="209.5" y="163.5" transform="rotate(-90 209.5 163.5)">NEON AL1</text>
<text x="228.2" y="163.5" transform="rotate(-90 228.2 163.5)">NEON AL2</text>
<text x="246.8" y="163.5" transform="rotate(-90 246.8 163.5)">NEON AL3</text>
<text x="265.4" y="163.5" transform="rotate(-90 265.4 163.5)">NEON AL4</text>
</g>
<g font-size="1.7" fill="#000080">
<text x="36.2" y="23.3">47K</text>
<text x="36.2" y="21.4">R64</text>
<text x="41.8" y="23.3">47K</text>
<text x="41.8" y="21.4">R65</text>
<text x="153.6" y="23.3">4K7</text>
<text x="153.6" y="21.4">R66</text>
<text x="172.3" y="23.3">4K7</text>
<text x="172.3" y="21.4">R67</text>
<text x="190.9" y="23.3">4K7</text>
<text x="190.9" y="21.4">R68</text>
<text x="209.5" y="23.3">4K7</text>
<text x="209.5" y="21.4">R69</text>
<text x="228.1" y="23.3">4K7</text>
<text x="228.1" y="21.4">R70</text>
<text x="246.8" y="23.3">4K7</text>
<text x="246.8" y="21.4">R71</text>
<text x="265.4" y="23.3">4K7</text>
<text x="265.4" y="21.4">R72</text>
<text x="44.9" y="30.9">Q32</text>
<text x="44.9" y="32.8">MMBTA92</text>
<text x="153.6" y="32.6">Q33</text>
<text x="153.6" y="34.5">MMBTA92</text>
<text x="172.3" y="32.6">Q34</text>
<text x="172.3" y="34.5">MMBTA92</text>
<text x="190.9" y="32.6">Q35</text>
<text x="190.9" y="34.5">MMBTA92</text>
<text x="209.5" y="32.6">Q36</text>
<text x="209.5" y="34.5">MMBTA92</text>
<text x="228.1" y="32.6">Q37</text>
<text x="228.1" y="34.5">MMBTA92</text>
<text x="246.8" y="32.6">Q38</text>
<text x="246.8" y="34.5">MMBTA92</text>
<text x="265.4" y="32.6">Q39</text>
<text x="265.4" y="34.5">MMBTA92</text>
<text x="26.9" y="38.2">680K</text>
<text x="26.9" y="36.4">R73</text>
<text x="30.5" y="45.5">50K</text>
<text x="30.5" y="43.6">R74</text>
<text x="41.8" y="43.8">Q40</text>
<text x="41.8" y="45.7">MMBTA42</text>
<text x="156.8" y="49.4">N1</text>
<text x="156.8" y="51.2">MO</text>
<text x="175.4" y="49.4">N2</text>
<text x="175.4" y="51.2">TU</text>
<text x="194" y="49.4">N3</text>
<text x="194" y="51.2">WE</text>
<text x="212.7" y="49.4">N4</text>
<text x="212.7" y="51.2">TH</text>
<text x="231.3" y="49.4">N5</text>
<text x="231.3" y="51.2">FR</text>
<text x="249.9" y="49.4">N6</text>
<text x="249.9" y="51.2">SA</text>
<text x="268.5" y="49.4">N7</text>
<text x="268.5" y="51.2">SU</text>
<text x="26.9" y="56.8">47K</text>
<text x="26.9" y="55">R75</text>
<text x="41.8" y="56.8">47K</text>
<text x="41.8" y="55">R76</text>
<text x="79.1" y="77.3">R77</text>
<text x="97.7" y="77.3">R78</text>
<text x="79.1" y="79.1">4K7</text>
<text x="97.7" y="79.1">4K7</text>
<text x="79.1" y="88.4">Q41</text>
<text x="97.7" y="88.4">Q42</text>
<text x="79.1" y="90.3">MMBTA92</text>
<text x="97.7" y="90.3">MMBTA92</text>
<text x="153.6" y="95.9">R79</text>
<text x="172.3" y="95.9">R80</text>
<text x="190.9" y="95.9">R81</text>
<text x="209.5" y="95.9">R82</text>
<text x="228.1" y="95.9">R83</text>
<text x="246.8" y="95.9">R84</text>
<text x="265.4" y="95.9">R85</text>
<text x="153.6" y="97.7">4K7</text>
<text x="172.3" y="97.7">4K7</text>
<text x="190.9" y="97.7">4K7</text>
<text x="209.5" y="97.7">4K7</text>
<text x="228.1" y="97.7">4K7</text>
<text x="246.8" y="97.7">4K7</text>
<text x="265.4" y="97.7">4K7</text>
<text x="82.2" y="105.3">N8</text>
<text x="82.2" y="107.1">DP</text>
<text x="100.9" y="105.3">N9</text>
<text x="100.9" y="107.1">DP</text>
<text x="153.6" y="107.1">Q43</text>
<text x="172.3" y="107.1">Q44</text>
<text x="190.9" y="107.1">Q45</text>
<text x="209.5" y="107.1">Q46</text>
<text x="228.1" y="107.1">Q47</text>
<text x="246.8" y="107.1">Q48</text>
<text x="265.4" y="107.1">Q49</text>
<text x="153.6" y="109">MMBTA92</text>
<text x="172.3" y="109">MMBTA92</text>
<text x="190.9" y="109">MMBTA92</text>
<text x="209.5" y="109">MMBTA92</text>
<text x="228.1" y="109">MMBTA92</text>
<text x="246.8" y="109">MMBTA92</text>
<text x="265.4" y="109">MMBTA92</text>
<text x="156.8" y="123.9">N10</text>
<text x="156.8" y="125.7">SET</text>
<text x="175.4" y="123.9">N11</text>
<text x="175.4" y="125.7">TIME</text>
<text x="194" y="123.9">N12</text>
<text x="194" y="125.7">ALARM</text>
<text x="212.7" y="123.9">N13</text>
<text x="212.7" y="125.7">AL1</text>
<text x="231.3" y="123.9">N14</text>
<text x="231.3" y="125.7">AL2</text>
<text x="249.9" y="123.9">N15</text>
<text x="249.9" y="125.7">AL3</text>
<text x="268.5" y="123.9">N16</text>
<text x="268.5" y="125.7">AL4</text>
</g>
<g font-size="1.7" fill="#00a">
<text x="249" y="203.2">6</text>
<text x="263.9" y="199.4">26/09/2022</text>
</g>
<g font-size="1.6">
<text x="24.5" y="81.2">DESIGN NOTE:</text>
<text x="24.5" y="83.1">Potentiometersadjustneon brightnessby</text>
<text x="24.5" y="85">changing the current.</text>
<text x="24.5" y="86.8">Range: 0.9 mA to2 mA</text>
<text x="236" y="192">Title: [06] - NEON.SchDoc</text>
<text x="236" y="195.7">Project: Nixie Alarm Clock - Display</text>
<text x="236" y="203.2">Sheet: 6</text>
<text x="236" y="199.4">Author: ts-manuel</text>
<text x="246.2" y="203.2">of</text>
<text x="258.3" y="203.2">Revision: Rev A</text>
<text x="258.3" y="199.4">Date:</text>
</g>
<text font-size=".9" fill="#00f" x="27.6" y="45.2">CW</text>
</svg>
